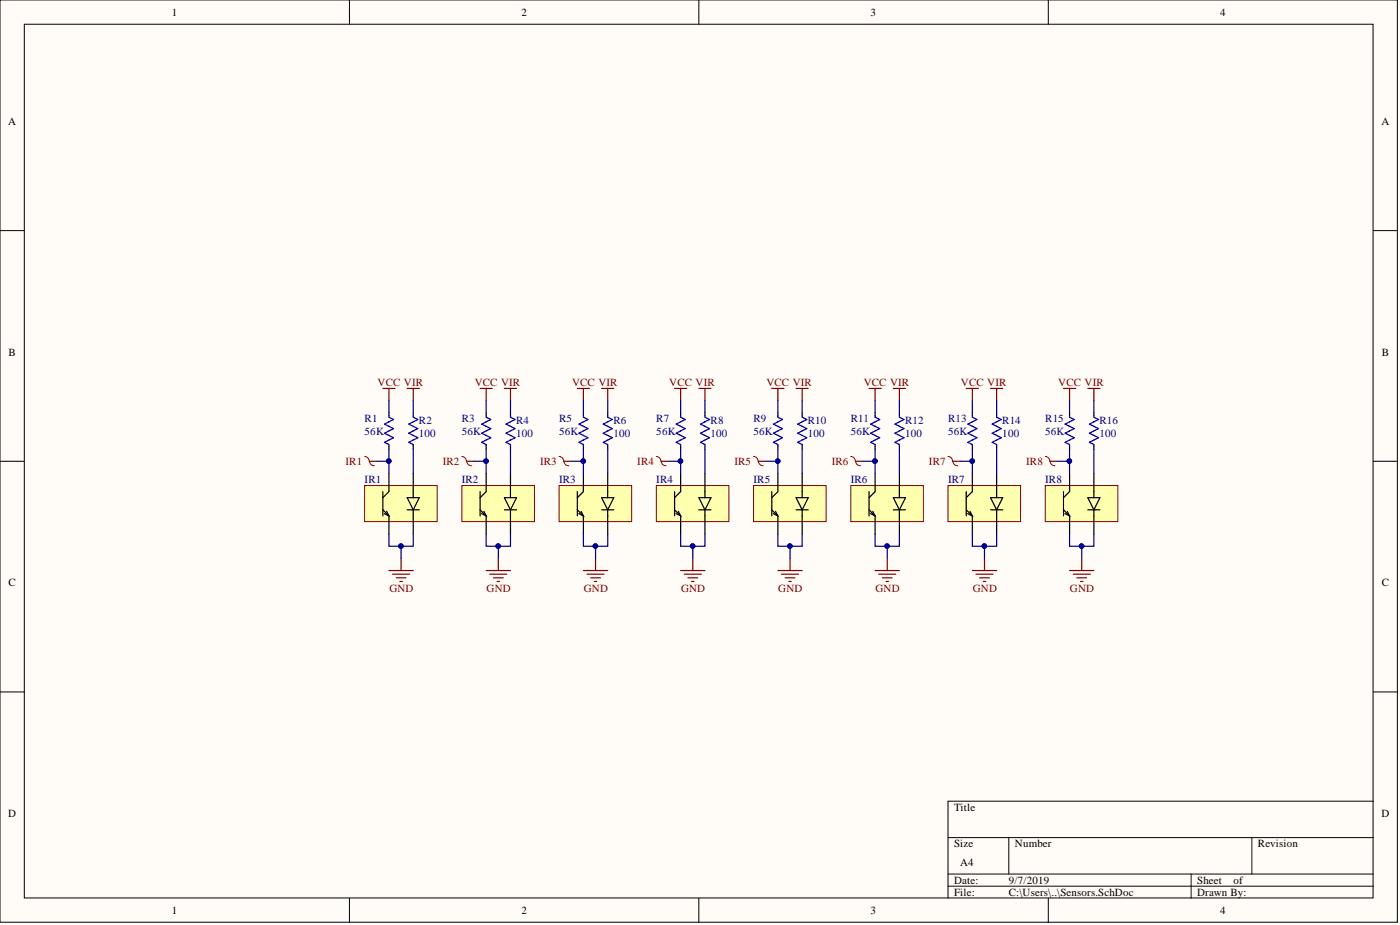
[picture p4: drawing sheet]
<svg xmlns="http://www.w3.org/2000/svg" width="292mm" height="193mm" viewBox="0 0 292 193" stroke-linecap="round" stroke-linejoin="round" font-family="sans-serif">
<g fill="#fffcf8" stroke="#000" stroke-width=".21">
<path d="M0 0h291.6v192.4h-291.6z"/>
<path d="M5.1 5.1h281.4v182.2h-281.4z"/>
</g>
<g fill="none" stroke="#000" stroke-width=".21">
<path d="M72.9 0v5.1M145.8 0v5.1M218.7 0v5.1M0 48.1h5.1M286.6 48.1h5M0 96.2h5.1M286.6 96.2h5M0 144.3h5.1M286.6 144.3h5M197.8 174.7h88.8M210.5 174.7v7.6M261.2 174.7v7.6"/>
<path d="M286.6 167.1h-88.8v20.3M72.9 187.4v5.1M145.8 187.4v5.1M197.8 182.3h88.8M197.8 184.9h88.8M218.7 187.4v5.1M248.5 182.3v5.1"/>
</g>
<path d="M76.1 101.3h15.1v7.5h-15.1z" fill="#ffffb0" stroke="#800000" stroke-width=".21"/>
<path d="M81.1 98.8v3.8l-1.2 1.2M81.1 86.1v.6M81.1 93.1v.6M86.2 86.1v.6M86.2 93.1v.6M86.2 98.8v5M79.9 106.4l1.2 1.2v3.8M79.9 102.6v5M80.7 106.7l.4 .9-.9-.5M85 106.4h2.5M85 103.8h2.5l-1.3 2.6zM86.2 106.4v5" fill="none" stroke="#000" stroke-width=".25"/>
<path d="M81.1 119h5.1M81.9 119.8h3.6M83.7 116.5v2.5M82.7 120.5h2M83.4 121.3h.5" fill="none" stroke="#800000" stroke-width=".25"/>
<path d="M81.1 86.7v.3l1 .5-1.9 1 1.9 .9-1.9 1 1.9 .9-1.9 1 .9 .4v.4M86.2 86.7v.3l1 .5-1.9 1 1.9 .9-1.9 1 1.9 .9-1.9 1 .9 .4v.4" fill="none" stroke="#0000bf" stroke-width=".25"/>
<path d="M96.4 101.3h15.1v7.5h-15.1z" fill="#ffffb0" stroke="#800000" stroke-width=".21"/>
<path d="M101.4 98.8v3.8l-1.2 1.2M101.4 86.1v.6M101.4 93.1v.6M106.5 86.1v.6M106.5 93.1v.6M106.5 98.8v5M100.2 106.4l1.2 1.2v3.8M100.2 102.6v5M101 106.7l.4 .9-.9-.5M105.2 106.4h2.6M105.2 103.8h2.6l-1.3 2.6zM106.5 106.4v5" fill="none" stroke="#000" stroke-width=".25"/>
<path d="M101.4 119h5.1M102.2 119.8h3.5M104 116.5v2.5M103 120.5h2M103.7 121.3h.5" fill="none" stroke="#800000" stroke-width=".25"/>
<path d="M101.4 86.7v.3l1 .5-1.9 1 1.9 .9-1.9 1 1.9 .9-1.9 1 .9 .4v.4M106.5 86.7v.3l1 .5-1.9 1 1.9 .9-1.9 1 1.9 .9-1.9 1 .9 .4v.4" fill="none" stroke="#0000bf" stroke-width=".25"/>
<path d="M116.7 101.3h15.1v7.5h-15.1z" fill="#ffffb0" stroke="#800000" stroke-width=".21"/>
<path d="M121.7 98.8v3.8l-1.2 1.2M121.7 86.1v.6M121.7 93.1v.6M126.8 86.1v.6M126.8 93.1v.6M126.8 98.8v5M120.5 106.4l1.2 1.2v3.8M120.5 102.6v5M121.2 106.7l.5 .9-.9-.5M125.5 106.4h2.6M125.5 103.8h2.6l-1.3 2.6zM126.8 106.4v5" fill="none" stroke="#000" stroke-width=".25"/>
<path d="M121.7 119h5.1M122.5 119.8h3.5M124.3 116.5v2.5M123.2 120.5h2.1M124 121.3h.5" fill="none" stroke="#800000" stroke-width=".25"/>
<path d="M121.7 86.7v.3l1 .5-1.9 1 1.9 .9-1.9 1 1.9 .9-1.9 1 .9 .4v.4M126.8 86.7v.3l1 .5-1.9 1 1.9 .9-1.9 1 1.9 .9-1.9 1 .9 .4v.4" fill="none" stroke="#0000bf" stroke-width=".25"/>
<path d="M136.9 101.3h15.2v7.5h-15.2z" fill="#ffffb0" stroke="#800000" stroke-width=".21"/>
<path d="M142 98.8v3.8l-1.3 1.2M142 86.1v.6M142 93.1v.6M147.1 86.1v.6M147.1 93.1v.6M147.1 98.8v5M140.7 106.4l1.3 1.2v3.8M140.7 102.6v5M141.5 106.7l.5 .9-1-.5M145.8 106.4h2.5M145.8 103.8h2.5l-1.2 2.6zM147.1 106.4v5" fill="none" stroke="#000" stroke-width=".25"/>
<path d="M142 119h5.1M142.8 119.8h3.5M144.5 116.5v2.5M143.5 120.5h2.1M144.3 121.3h.5" fill="none" stroke="#800000" stroke-width=".25"/>
<path d="M142 86.7v.3l1 .5-1.9 1 1.9 .9-1.9 1 1.9 .9-1.9 1 .9 .4v.4M147.1 86.7v.3l.9 .5-1.9 1 1.9 .9-1.9 1 1.9 .9-1.9 1 1 .4v.4" fill="none" stroke="#0000bf" stroke-width=".25"/>
<path d="M157.2 101.3h15.2v7.5h-15.2z" fill="#ffffb0" stroke="#800000" stroke-width=".21"/>
<path d="M162.3 98.8v3.8l-1.3 1.2M162.3 86.1v.6M162.3 93.1v.6M167.4 86.1v.6M167.4 93.1v.6M167.4 98.8v5M161 106.4l1.3 1.2v3.8M161 102.6v5M161.8 106.7l.5 .9-1-.5M166.1 106.4h2.5M166.1 103.8h2.5l-1.2 2.6zM167.4 106.4v5" fill="none" stroke="#000" stroke-width=".25"/>
<path d="M162.3 119h5.1M163.1 119.8h3.5M164.8 116.5v2.5M163.8 120.5h2M164.6 121.3h.5" fill="none" stroke="#800000" stroke-width=".25"/>
<path d="M162.3 86.7v.3l1 .5-1.9 1 1.9 .9-1.9 1 1.9 .9-1.9 1 .9 .4v.4M167.4 86.7v.3l.9 .5-1.9 1 1.9 .9-1.9 1 1.9 .9-1.9 1 1 .4v.4" fill="none" stroke="#0000bf" stroke-width=".25"/>
<path d="M177.5 101.3h15.2v7.5h-15.2z" fill="#ffffb0" stroke="#800000" stroke-width=".21"/>
<path d="M182.6 98.8v3.8l-1.3 1.2M182.6 86.1v.6M182.6 93.1v.6M187.7 86.1v.6M187.7 93.1v.6M187.7 98.8v5M181.3 106.4l1.3 1.2v3.8M181.3 102.6v5M182.1 106.7l.5 .9-1-.5M186.4 106.4h2.5M186.4 103.8h2.5l-1.2 2.6zM187.7 106.4v5" fill="none" stroke="#000" stroke-width=".25"/>
<path d="M182.6 119h5.1M183.3 119.8h3.6M185.1 116.5v2.5M184.1 120.5h2M184.9 121.3h.5" fill="none" stroke="#800000" stroke-width=".25"/>
<path d="M182.6 86.7v.3l.9 .5-1.9 1 1.9 .9-1.9 1 1.9 .9-1.9 1 1 .4v.4M187.7 86.7v.3l.9 .5-1.9 1 1.9 .9-1.9 1 1.9 .9-1.9 1 1 .4v.4" fill="none" stroke="#0000bf" stroke-width=".25"/>
<path d="M197.8 101.3h15.1v7.5h-15.1z" fill="#ffffb0" stroke="#800000" stroke-width=".21"/>
<path d="M202.9 98.8v3.8l-1.3 1.2M202.9 86.1v.6M202.9 93.1v.6M207.9 86.1v.6M207.9 93.1v.6M207.9 98.8v5M201.6 106.4l1.3 1.2v3.8M201.6 102.6v5M202.4 106.7l.5 .9-1-.5M206.7 106.4h2.5M206.7 103.8h2.5l-1.3 2.6zM207.9 106.4v5" fill="none" stroke="#000" stroke-width=".25"/>
<path d="M202.9 119h5M203.6 119.8h3.6M205.4 116.5v2.5M204.4 120.5h2M205.2 121.3h.5" fill="none" stroke="#800000" stroke-width=".25"/>
<path d="M202.9 86.7v.3l.9 .5-1.9 1 1.9 .9-1.9 1 1.9 .9-1.9 1 1 .4v.4M207.9 86.7v.3l1 .5-1.9 1 1.9 .9-1.9 1 1.9 .9-1.9 1 .9 .4v.4" fill="none" stroke="#0000bf" stroke-width=".25"/>
<path d="M218.1 101.3h15.1v7.5h-15.1z" fill="#ffffb0" stroke="#800000" stroke-width=".21"/>
<path d="M223.2 98.8v3.8l-1.3 1.2M223.2 86.1v.6M223.2 93.1v.6M228.2 86.1v.6M228.2 93.1v.6M228.2 98.8v5M221.9 106.4l1.3 1.2v3.8M221.9 102.6v5M222.7 106.7l.5 .9-1-.5M227 106.4h2.5M227 103.8h2.5l-1.3 2.6zM228.2 106.4v5" fill="none" stroke="#000" stroke-width=".25"/>
<g fill="none" stroke="#800000" stroke-width=".25">
<path d="M77.1 96.2h1.5M79.9 81h2.5M81.1 81v2.6M85 81h2.5M86.2 81v2.6M97.4 96.2h1.5M100.2 81h2.5M101.4 81v2.6M105.2 81h2.6M106.5 81v2.6M117.7 96.2h1.5M120.5 81h2.5"/>
<path d="M121.7 81v2.6M125.5 81h2.6M126.8 81v2.6M138 96.2h1.5M140.7 81h2.6M142 81v2.6M145.8 81h2.5M147.1 81v2.6M158.2 96.2h1.6M161 81h2.6M162.3 81v2.6M166.1 81h2.5"/>
<path d="M167.4 81v2.6M178.5 96.2h1.5M181.3 81h2.6M182.6 81v2.6M186.4 81h2.5M187.7 81v2.6M198.8 96.2h1.5M201.6 81h2.5M202.9 81v2.6M206.7 81h2.5M207.9 81v2.6M219.1 96.2h1.5"/>
<path d="M221.9 81h2.5M223.2 81v2.6M227 81h2.5M228.2 81v2.6M223.2 119h5M223.9 119.8h3.6M225.7 116.5v2.5M224.7 120.5h2M225.4 121.3h.5"/>
</g>
<path d="M223.2 86.7v.3l.9 .5-1.9 1 1.9 .9-1.9 1 1.9 .9-1.9 1 1 .4v.4M228.2 86.7v.3l1 .5-1.9 1 1.9 .9-1.9 1 1.9 .9-1.9 1 .9 .4v.4" fill="none" stroke="#0000bf" stroke-width=".25"/>
<g fill="none" stroke="#000080" stroke-width=".25">
<path d="M78.6 96.2h2.5M81.1 93.7v5.1M81.1 83.6v2.5M86.2 83.6v2.5M86.2 93.7v5.1M98.9 96.2h2.5v2.6M101.4 83.6v2.5M101.4 93.7v2.5M106.5 83.6v2.5M106.5 93.7v5.1M119.2 96.2h2.5M121.7 93.7v5.1"/>
<path d="M121.7 83.6v2.5M126.8 83.6v2.5M126.8 93.7v5.1M139.5 96.2h2.5M142 93.7v5.1M142 83.6v2.5M147.1 83.6v2.5M147.1 93.7v5.1M159.8 96.2h2.5M162.3 93.7v5.1M162.3 83.6v2.5M167.4 83.6v2.5"/>
<path d="M167.4 93.7v5.1M180 96.2h2.6M182.6 93.7v5.1M182.6 83.6v2.5M187.7 83.6v2.5M187.7 93.7v5.1M200.3 96.2h2.6M202.9 93.7v5.1M202.9 83.6v2.5M207.9 83.6v2.5M207.9 93.7v5.1M220.6 96.2h2.6"/>
<path d="M223.2 93.7v5.1M223.2 83.6v2.5M228.2 83.6v2.5M228.2 93.7v5.1M81.1 111.4v2.6h5.1v-2.6M83.7 114v2.5M101.4 111.4v2.6h5.1v-2.6M104 114v2.5M121.7 111.4v2.6h5.1v-2.6M124.3 114v2.5M142 111.4v2.6h5.1v-2.6M144.5 114v2.5"/>
<path d="M162.3 111.4v2.6h5.1v-2.6M164.8 114v2.5M182.6 111.4v2.6h5.1v-2.6M185.1 114v2.5M202.9 111.4v2.6h5v-2.6M205.4 114v2.5M223.2 111.4v2.6h5v-2.6M225.7 114v2.5"/>
</g>
<g fill="#000080" stroke="#000080" stroke-width=".21">
<circle cx="83.6" cy="113.9" r=".47"/>
<circle cx="103.9" cy="113.9" r=".47"/>
<circle cx="124.2" cy="113.9" r=".47"/>
<circle cx="144.5" cy="113.9" r=".47"/>
<circle cx="164.8" cy="113.9" r=".47"/>
<circle cx="185.1" cy="113.9" r=".47"/>
<circle cx="205.4" cy="113.9" r=".47"/>
<circle cx="225.7" cy="113.9" r=".47"/>
<circle cx="81.1" cy="96.2" r=".47"/>
<circle cx="121.7" cy="96.2" r=".47"/>
<circle cx="142" cy="96.2" r=".47"/>
<circle cx="162.3" cy="96.2" r=".47"/>
<circle cx="182.5" cy="96.2" r=".47"/>
<circle cx="202.8" cy="96.2" r=".47"/>
<circle cx="223.1" cy="96.2" r=".47"/>
<circle cx="101.4" cy="96.2" r=".47"/>
</g>
<g fill="none" stroke="#800000" stroke-width=".21">
<path d="M76.1 95.2a.98 .98 0 0 1 .9 1M77.1 96.2a.98 .98 0 0 0 1 1M96.4 95.2a.98 .98 0 0 1 .9 1M97.4 96.2a.98 .98 0 0 0 1 1M116.7 95.2a.98 .98 0 0 1 .9 1M117.7 96.2a.98 .98 0 0 0 1 1M136.9 95.2a.98 .98 0 0 1 1 1M138 96.2a.98 .98 0 0 0 1 1M157.2 95.2a.98 .98 0 0 1 1 1M158.2 96.2a.98 .98 0 0 0 1.1 1M177.5 95.2a.98 .98 0 0 1 .9 1M178.5 96.2a.98 .98 0 0 0 1 1"/>
<path d="M197.8 95.2a.98 .98 0 0 1 .9 1M198.8 96.2a.98 .98 0 0 0 1 1M218.1 95.2a.98 .98 0 0 1 .9 1M219.1 96.2a.98 .98 0 0 0 1 1"/>
</g>
<g font-size="2.3">
<text x="35.8" y="3.3">1</text>
<text x="108.8" y="3.3">2</text>
<text x="181.7" y="3.3">3</text>
<text x="254.6" y="3.3">4</text>
<text x="1.7" y="26.1">A</text>
<text x="288.2" y="26.1">A</text>
<text x="1.8" y="74.2">B</text>
<text x="288.3" y="74.2">B</text>
<text x="1.8" y="122.3">C</text>
<text x="288.3" y="122.3">C</text>
<text x="1.7" y="170.4">D</text>
<text x="199.1" y="169.2">Title</text>
<text x="288.2" y="170.4">D</text>
<text x="199.1" y="176.8">Size</text>
<text x="211.7" y="176.8">Number</text>
<text x="262.5" y="176.8">Revision</text>
<text x="199.1" y="184.4">Date:</text>
<text x="200.3" y="180.6">A4</text>
<text x="210.5" y="184.4">9/7/2019</text>
<text x="249.8" y="184.4">Sheet</text>
<text x="257.4" y="184.4">of</text>
<text x="35.8" y="190.7">1</text>
<text x="108.8" y="190.7">2</text>
<text x="181.7" y="190.7">3</text>
<text x="199.1" y="186.9">File:</text>
<text x="210.5" y="186.9">C:\Users\..\Sensors.SchDoc</text>
<text x="249.8" y="186.9">Drawn By:</text>
<text x="254.6" y="190.7">4</text>
</g>
<g font-size="2.3" fill="#800000">
<text x="78.8" y="80.5">VCC VIR</text>
<text x="99.1" y="80.5">VCC VIR</text>
<text x="119.4" y="80.5">VCC VIR</text>
<text x="139.6" y="80.5">VCC VIR</text>
<text x="159.9" y="80.5">VCC VIR</text>
<text x="180.2" y="80.5">VCC VIR</text>
<text x="200.5" y="80.5">VCC VIR</text>
<text x="220.8" y="80.5">VCC VIR</text>
<text x="72.1" y="97">IR1</text>
<text x="92.4" y="97">IR2</text>
<text x="112.7" y="97">IR3</text>
<text x="133" y="97">IR4</text>
<text x="153.3" y="97">IR5</text>
<text x="173.5" y="97">IR6</text>
<text x="193.8" y="97">IR7</text>
<text x="214.1" y="97">IR8</text>
<text x="81.2" y="123.6">GND</text>
<text x="101.5" y="123.6">GND</text>
<text x="121.8" y="123.6">GND</text>
<text x="142.1" y="123.6">GND</text>
<text x="162.4" y="123.6">GND</text>
<text x="182.7" y="123.6">GND</text>
<text x="203" y="123.6">GND</text>
<text x="223.2" y="123.6">GND</text>
</g>
<g font-size="2.3" fill="#000080">
<text x="76.1" y="88.1">R1</text>
<text x="87.4" y="88.5">R2</text>
<text x="96.4" y="88.1">R3</text>
<text x="107.7" y="88.5">R4</text>
<text x="116.7" y="88.1">R5</text>
<text x="128" y="88.5">R6</text>
<text x="136.9" y="88.1">R7</text>
<text x="148.3" y="88.5">R8</text>
<text x="157.2" y="88.1">R9</text>
<text x="168.6" y="88.5">R10</text>
<text x="177.5" y="88.1">R11</text>
<text x="188.8" y="88.5">R12</text>
<text x="197.8" y="88.1">R13</text>
<text x="209.1" y="88.5">R14</text>
<text x="218.1" y="88.1">R15</text>
<text x="229.4" y="88.5">R16</text>
<text x="76.1" y="90.7">56K</text>
<text x="87.4" y="91.1">100</text>
<text x="96.4" y="90.7">56K</text>
<text x="107.7" y="91.1">100</text>
<text x="116.7" y="90.7">56K</text>
<text x="128" y="91.1">100</text>
<text x="136.9" y="90.7">56K</text>
<text x="148.3" y="91.1">100</text>
<text x="157.2" y="90.7">56K</text>
<text x="168.6" y="91.1">100</text>
<text x="177.5" y="90.7">56K</text>
<text x="188.8" y="91.1">100</text>
<text x="197.8" y="90.7">56K</text>
<text x="209.1" y="91.1">100</text>
<text x="218.1" y="90.7">56K</text>
<text x="229.4" y="91.1">100</text>
<text x="76.1" y="100.8">IR1</text>
<text x="96.4" y="100.8">IR2</text>
<text x="116.7" y="100.8">IR3</text>
<text x="136.9" y="100.8">IR4</text>
<text x="157.2" y="100.8">IR5</text>
<text x="177.5" y="100.8">IR6</text>
<text x="197.8" y="100.8">IR7</text>
<text x="218.1" y="100.8">IR8</text>
</g>
</svg>
